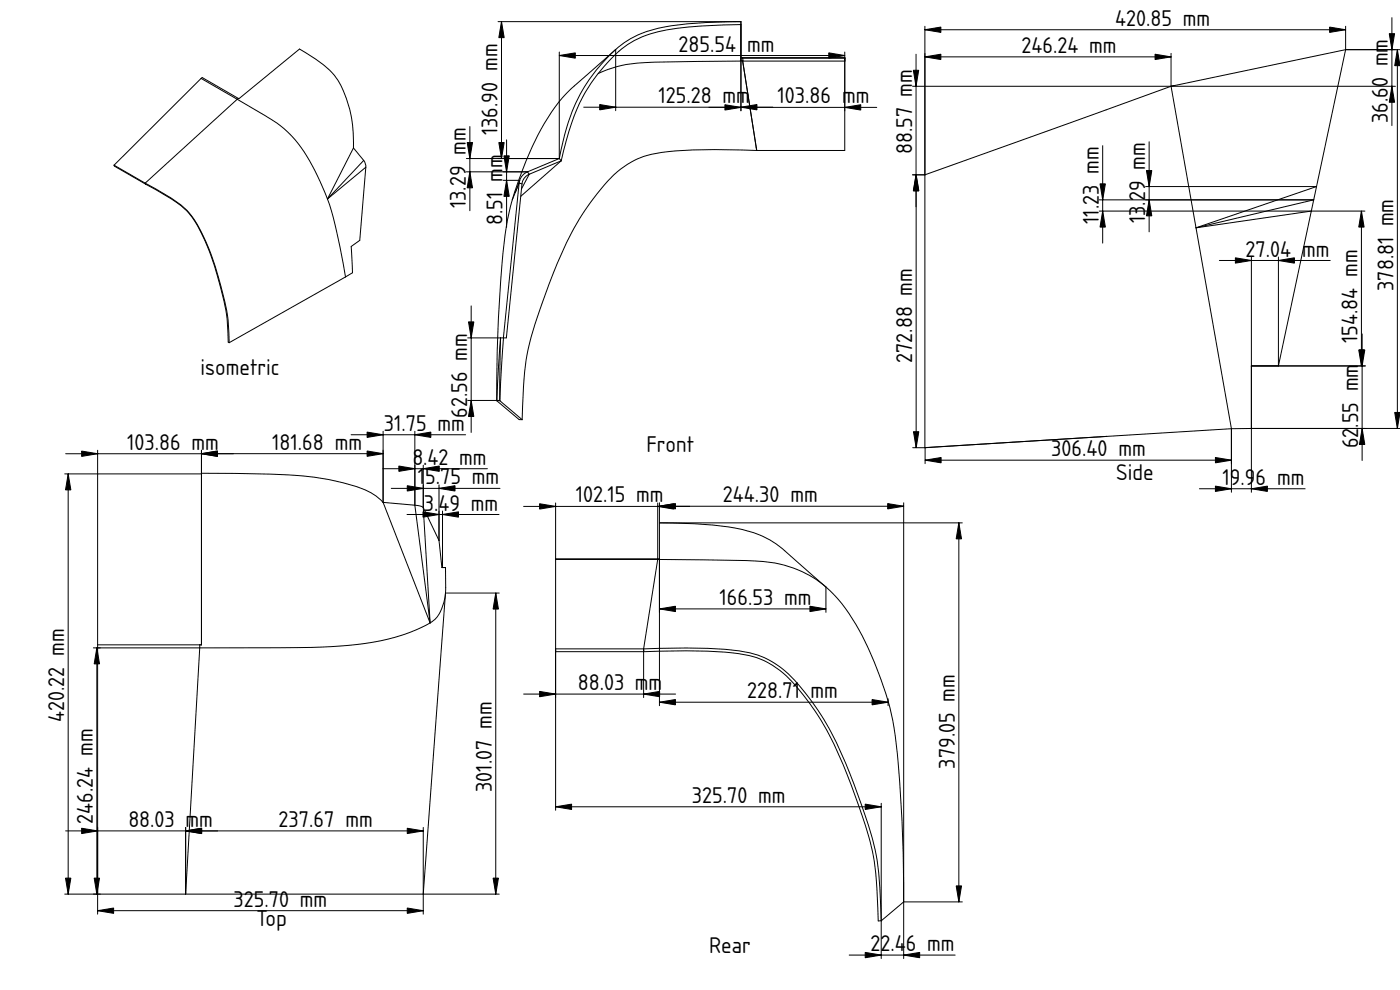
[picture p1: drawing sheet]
<svg xmlns="http://www.w3.org/2000/svg" width="420mm" height="297mm" viewBox="0 0 420 297" stroke-linecap="round" stroke-linejoin="round" font-family="sans-serif">
<path d="M81.8 205.1h.1" fill="none" stroke="#000" stroke-width=".3"/>
<g fill="#fff">
<path d="M115 150.7l9.5 .9 4.6 35.3z"/>
<path d="M60.5 142a281.2 281.2 0 0 1 34.8 1.3 54.2 54.2 0 0 1 16.5 4.8l3.2 2.6 14.1 36.2-4.6 2.2-5.2 1.9-5.5 1.4-7.1 1-13.6 .9-33.2 .1v-.9h.6z" fill-rule="evenodd"/>
<path d="M29.3 194.4h30.6l-4.2 73.9h-26.4z" fill-rule="evenodd"/>
<path d="M124.5 151.6l1.7 .3 .8 .4 2.1 34.6z" fill-rule="evenodd"/>
<path d="M29.3 193.5h30.6v.9h-30.6z" fill-rule="evenodd"/>
</g>
<g fill="none" stroke="#000" stroke-width=".3">
<path d="M29.3 135.1v139.2M60.5 135.1v58.4h-31.2M105.4 130.4h34.3M115 136.1h-95.3M115 129.4v21.3M124.5 129.4v22.2M127 139.6v12.7M19.4 142.2h41.1M20.5 142.2v126.1M60.5 142a281.2 281.2 0 0 1 34.8 1.3 54.2 54.2 0 0 1 16.5 4.8l3.2 2.6M114.9 140.6h31.4M115 150.7l14.1 36.2"/>
<path d="M115 150.7l9.5 .9M117.4 146.5h32.6M122.2 154.4h27.6M124.5 151.6l1.7 .3 .8 .4M124.5 151.6l4.6 35.3M127 152.3l2.1 34.6M127 152.3l4.8 9.9M131.8 145.5v16.7M132.8 153.3v17h-.2M131.8 162.2l.8 8.1M132.6 170.3h1.1v7.6M133.7 177.9a11.4 11.4 0 0 1-4.6 9"/>
<path d="M133.7 177.9l-6.7 90.4M133.7 177.9h16.1M148.8 177.9v90.4M28 194.4h31.9M29.1 194.4v73.9M59.9 194.4l-4.2 73.9v-20M59.9 193.5v.9M129.1 186.9l-4.6 2.2-5.2 1.9-5.5 1.4-7.1 1-13.6 .9-33.2 .1M81.8 205.1h.1M19.7 249.3h107.3M127 248.3v26M19.4 268.3h130.4"/>
<path d="M29.3 273.2h97.7"/>
</g>
<g fill="#000" stroke="#000" stroke-width=".3">
<path d="M24.5 135.3l4.8 .8-4.8 .8zM60.5 136.1l4.8-.8v1.6zM110.2 135.3l4.8 .8-4.8 .8zM110.2 129.6l4.8 .8-4.8 .8zM124.5 130.4l4.8-.8v1.6zM20.5 142.2l.8 4.8h-1.6zM119.7 139.8l4.8 .8-4.8 .8zM127 140.6l4.8-.8v1.6zM122.2 145.7l4.8 .8-4.8 .8zM131.8 146.5l4.8-.8v1.6zM127 153.6l4.8 .8-4.8 .8zM132.8 154.4l4.8-.8v1.6z"/>
<path d="M148.8 177.9l.8 4.8h-1.6zM29.1 194.4l.8 4.8h-1.6zM24.5 248.5l4.8 .8-4.8 .8zM55.7 249.3l4.8-.8v1.6zM122.2 248.5l4.8 .8-4.8 .8zM19.7 263.5h1.6l-.8 4.8zM28.3 263.5h1.6l-.8 4.8zM29.3 273.2l4.8-.8v1.6zM122.2 272.4l4.8 .8-4.8 .8zM148 263.5h1.6l-.8 4.8z"/>
</g>
<path d="M277.6 52.5l73.8-26.6 52.4-11-20.1 94.9h-8.1v18.8h-6l-92 5.7z" fill-rule="evenodd" fill="#fff"/>
<path d="M340.7 74.6h.1" fill="none" stroke="#000" stroke-width=".3"/>
<path d="M277.6 52.5l73.8-26.6 18.2 102.7-92 5.7z" fill-rule="evenodd" fill="#fff"/>
<path d="M340.7 74.6h.1" fill="none" stroke="#000" stroke-width=".3"/>
<g fill="#fff">
<path d="M358.9 68.4l36.2-12.4-.8 4z"/>
<path d="M358.9 68.4l35.4-8.4-.8 3.3z"/>
<path d="M351.4 25.9l52.4-11-8.7 41.1-36.2 12.4z" fill-rule="evenodd"/>
<path d="M358.9 68.4l34.6-5.1-9.8 46.5h-8.1v18.8h-6z" fill-rule="evenodd"/>
</g>
<g fill="none" stroke="#000" stroke-width=".3">
<path d="M274.9 16.3v45.8M277.6 8.9h126.2M277.6 7.9v44.6M277.6 17.1h73.8M351.4 16v9.9M403.8 14.9l-8.7 41.1M403.8 14.9l-52.4 11M403.8 7.9v7M403.8 14.9h16.4M417.7 5.3v32.4M419.4 14.9v113.7M273.9 25.9h144.9"/>
<path d="M351.4 25.9l7.5 42.5M351.4 25.9l-73.8 26.6M352.4 25.7h.1M273.9 52.5h3.7M274.9 52.5v81.8M277.6 52.5v81.8M329.9 60h64.4l-35.4 8.4M330.9 43.7v29.2M343.8 56h51.3M344.9 42.5v27.1M395.1 56l-36.2 12.4M395.1 56l-11.4 53.8v-32.7"/>
<path d="M329.9 63.3h79.7M340.7 74.6h.1M358.9 68.4l10.7 60.2M366 78.2h33.2M375.6 77.1v70.6M393.5 63.3l-34.6 5.1M408.6 63.3v46.5M375.6 109.8h34.2M408.8 100.2v38M273.9 134.3h3.7M277.6 134.3h.1M277.6 134.3v4.8"/>
<path d="M277.6 138.1h92M332.2 130.9l-54.6 3.4M369.6 128.6l-92 5.7M369.6 128.6v19.1M375.6 128.6h-6M375.6 128.6h44.6M360 146.6h31.7"/>
</g>
<g fill="#000" stroke="#000" stroke-width=".3">
<path d="M277.6 8.9l4.8-.8v1.6zM277.6 17.1l4.8-.8v1.6zM346.6 16.3l4.8 .8-4.8 .8zM399 8.1l4.8 .8-4.8 .8zM416.9 10.1h1.6l-.8 4.8zM419.4 14.9l.8 4.8h-1.6zM274.1 21.1h1.6l-.8 4.8zM417.7 25.9l.8 4.8h-1.6zM274.9 52.5l.8 4.8h-1.6zM330.1 55.2h1.6l-.8 4.8zM344.1 51.2h1.6l-.8 4.8zM344.9 60l.8 4.8h-1.6z"/>
<path d="M330.9 63.3l.8 4.8h-1.6zM370.8 77.4l4.8 .8-4.8 .8zM383.7 78.2l4.8-.8v1.6zM408.6 63.3l.8 4.8h-1.6zM407.8 105h1.6l-.8 4.8zM408 105h1.6l-.8 4.8zM274.1 129.5h1.6l-.8 4.8zM277.6 138.1l4.8-.8v1.6zM364.8 137.3l4.8 .8-4.8 .8zM408.8 128.6l.8 4.8h-1.6zM418.6 123.8h1.6l-.8 4.8zM364.8 145.8l4.8 .8-4.8 .8z"/>
<path d="M375.6 146.6l4.8-.8v1.6z"/>
</g>
<path d="M170.6 27.4l7-6.2a111.4 111.4 0 0 1 11.4-9.5 43.3 43.3 0 0 1 19.2-4.7l14.2-.5v10.8h31.1v27.8h-26.4v-.1v.1a151.9 151.9 0 0 0-30.1 .9 27.1 27.1 0 0 0-17.2 11.4l-1.4 1.8a91.6 91.6 0 0 0-13.7 26.3l-3.2 9a75.4 75.4 0 0 0-4.7 27.4l-.1 4h-.9l-6.7-5.7 .2-19 1.2-19.6a106.7 106.7 0 0 1 3.2-21.7l2.1-5a4.1 4.1 0 0 1 2.5-3.3l9.6-4 .2-1.1a54.3 54.3 0 0 1 11.2-25.8 31.5 31.5 0 0 1 17.6-12.1 113.4 113.4 0 0 1 25.5-2.1v.9l-11.4 .4a52.4 52.4 0 0 0-19.9 4 39.1 39.1 0 0 0-12.7 11.8 62.6 62.6 0 0 0-9.8 23.8l-.2 .8-.5-.6a57.5 57.5 0 0 1 9.6-24.6 58.6 58.6 0 0 1 7.3-8.2l-13.5 11.9a63.1 63.1 0 0 0-14.1 23.2l-3.5 10 3.5-10a65.3 65.3 0 0 1 13.4-22.5z" fill-rule="evenodd" fill="#fff"/>
<path d="M201 66.2h.1" fill="none" stroke="#000" stroke-width=".3"/>
<path d="M179.5 22.1a37.2 37.2 0 0 1 16.9-3.4l26.5-.4 4.2 26.8a151.9 151.9 0 0 0-30.1 .9 27.1 27.1 0 0 0-17.2 11.4l-1.1 1.4a88.8 88.8 0 0 0-13.6 25.6l-3.6 10.1a75.4 75.4 0 0 0-4.7 27.4l-.1 4-6.7-5.7 1.1-18.8h.9l4.3-42.5 12.1-10.7 1.8-6.8a51.9 51.9 0 0 1 9.3-19.3z" fill-rule="evenodd" fill="#fff"/>
<path d="M201 66.2h.1" fill="none" stroke="#000" stroke-width=".3"/>
<g fill="#fff">
<path d="M222.9 18.3h30.6v26.8h-26.4z" fill-rule="evenodd"/>
<path d="M184.2 16.8a27.8 27.8 0 0 1 16.9-8l8-.9 13.3-.5v10.8l.5 .1-16.9 .2a98.3 98.3 0 0 0-20.2 1.3l-3.4 1.1-2.9 1.2z" fill-rule="evenodd"/>
<path d="M156.9 52.6l1.4-1 .5 .7a3.5 3.5 0 0 0-2.1 2.9l-.9-.3-4.7 46.5h-.9l-1.1 18.8 .2-19 1.2-19.6a106.7 106.7 0 0 1 3.2-21.7l2.5-6.3z" fill-rule="evenodd"/>
<path d="M155.8 54.9l.9 .3-4.7 46.2h-.9z" fill-rule="evenodd"/>
<path d="M158.8 52.3l9.6-4.1-12.1 10.7 .2-2.2z" fill-rule="evenodd"/>
<path d="M222.9 17.5h30.6v.8h-30.5z" fill-rule="evenodd"/>
<path d="M158.3 51.6l9.6-4 .5 .6-9.6 4.1z" fill-rule="evenodd"/>
<path d="M150.2 101.4h.9l-1.1 18.7z" fill-rule="evenodd"/>
<path d="M150.2 101.4l-.2 18.7-.9 .1z" fill-rule="evenodd"/>
<path d="M222.9 17.3h30.6v.2h-30.6z" fill-rule="evenodd"/>
<path d="M149.1 120.2h.9l6.7 5.7h-.9z" fill-rule="evenodd"/>
<path d="M157.6 53.2l1.2-.9-2.3 4.4 .3-2.2z" fill-rule="evenodd"/>
<path d="M222.4 17.5h.5l4.1 26.8-4.1-26.1h-.5z" fill-rule="evenodd"/>
<path d="M222.4 17.3h.5v.2h-.5z" fill-rule="evenodd"/>
<path d="M149.1 120.2l.9-.1z" fill-rule="evenodd"/>
<path d="M226.9 44.3l.2 .8z" fill-rule="evenodd"/>
</g>
<g fill="none" stroke="#000" stroke-width=".3">
<path d="M149.5 6.5h72.9M150.5 6.5v41.1M167.9 16.7h85.6M167.9 15.6v32M184.8 14.8l-13.1 11.6a60.8 60.8 0 0 0-14.1 22.7l-3.9 10.8M184.8 14.8a51.2 51.2 0 0 0-16.3 29.8l-.6 3M184.8 14.8v18.4M222.4 6.5a109.7 109.7 0 0 0-26.3 2.3l-1.5 .5a26.2 26.2 0 0 0-9.8 5.5M222.4 7.4l-9.4 .3a60.2 60.2 0 0 0-21 3.6 37.1 37.1 0 0 0-13.7 12.3 61.8 61.8 0 0 0-9.7 23.8l-.2 .8M222.4 6.5v26.8M222.4 18.2l.5 .1M222.9 17.3h-.5"/>
<path d="M222.9 17.3h30.6M222.9 17.3v.2M222.9 17.5l.1 .8M222.9 17.5h-.5M222.9 17.5h30.6M222.9 18.3h30.6M222.9 18.3l4.2 26.8M222.9 18.3l-16.9 .2a98.3 98.3 0 0 0-20.2 1.3l-3.4 1.1-2.9 1.2M253.5 15.6v29.5h-26.4M141 38v25.2M175.2 32.2h87.9M140 47.6h27.9"/>
<path d="M140 51.6h18.3M151 54.1h5M152 42v26.2M153.7 59.9a141.7 141.7 0 0 0-3.8 30.1l-.7 14.5-.1 15.7M155.8 54.9l-4.7 46.5-1.1 18.7M155.8 54.9l-2.1 5M155.8 54.9l.9 .3M156 54.1l-.2 .8M156 54.1l-1.3 3.5M156.7 55.2l-4.7 46.2h-11.6M158.3 51.6l-1.4 1-.9 1.5M158.3 51.6l.5 .7"/>
<path d="M158.8 52.3a3.5 3.5 0 0 0-2.1 2.9M158.8 52.3l-2.3 4.4M167.9 47.6l-9.6 4M167.9 47.6l.5 .6M168.4 48.2l-12.1 10.7M168.4 48.2l-9.6 4.1M226.9 44.3h.1M227.1 45.1a151.9 151.9 0 0 0-30.1 .9 27.1 27.1 0 0 0-17.2 11.4l-1.1 1.4a88.8 88.8 0 0 0-13.6 25.6l-3.6 10.1a75.4 75.4 0 0 0-4.7 27.4l-.1 4M227.1 45v.1M201 66.2h.1M141.4 91.8v38M140.4 120.2h8.7"/>
<path d="M149.1 120.2l6.7 5.7h.9M149.1 120.2h.1M150 120.2l6.7 5.7M150 120.1l.2-18.7-1.1 18.8M150 120.2h-.9M150 120.1v.1M150 120.1l-.9 .1"/>
</g>
<g fill="#000" stroke="#000" stroke-width=".3">
<path d="M150.5 6.5l.8 4.8h-1.6zM167.9 16.7l4.8-.8v1.6zM248.7 15.9l4.8 .8-4.8 .8zM180 31.4l4.8 .8-4.8 .8zM217.6 31.4l4.8 .8-4.8 .8zM222.4 32.2l4.8-.8v1.6zM253.5 32.2l4.8-.8v1.6zM140.2 42.8h1.6l-.8 4.8zM141 51.6l.8 4.8h-1.6zM149.7 42.8h1.6l-.8 4.8zM152 54.1l.8 4.8h-1.6zM151.2 46.8h1.6l-.8 4.8z"/>
<path d="M140.6 96.6h1.6l-.8 4.8zM141.4 120.2l.8 4.8h-1.6z"/>
</g>
<path d="M166.7 167.7h31.2v-10.8h2.1a97.6 97.6 0 0 1 24.9 2.5 29.8 29.8 0 0 1 13.4 8.4l9.6 8.3-5.2-4.5a111.4 111.4 0 0 0-11.4-9.5 43.3 43.3 0 0 0-19.3-4.7l-14.1-.5v10.8h-.5v.2l18.7 .1a82.6 82.6 0 0 1 19.3 1.6 34.6 34.6 0 0 1 21.1 17.2 97.1 97.1 0 0 1 13.4 46.2l1 18.6 .3 19-6.7 5.7-.1-2.2a86.4 86.4 0 0 0-2.4-21.9l-3.1-9.8a123.4 123.4 0 0 0-13.8-29.9l-4-5.2a28.1 28.1 0 0 0-20.5-12.2 183.8 183.8 0 0 0-27.4-.4l4.2-26.8 18.7 .1a82.6 82.6 0 0 1 19.3 1.6 34.6 34.6 0 0 1 21.1 17.2 97.1 97.1 0 0 1 13.4 46.2l1 18.6 .3 19-6.7 5.7h-.9l-.2-5.2a77.7 77.7 0 0 0-5.8-29.5 116.5 116.5 0 0 0-13.6-29.2l-2.5-3.3a31.4 31.4 0 0 0-14.2-11.7 60.9 60.9 0 0 0-18.1-2.1l-42.5 .2z" fill-rule="evenodd" fill="#fff"/>
<path d="M219.3 216.6h.1" fill="none" stroke="#000" stroke-width=".3"/>
<g fill="#fff">
<path d="M166.7 167.9h30.7l-4.2 26.8h-26.5z" fill-rule="evenodd"/>
<path d="M193.2 194.7a150.2 150.2 0 0 1 30.4 .9 28.2 28.2 0 0 1 17.5 11.7l1.1 1.3a89.6 89.6 0 0 1 13.8 25.8l3.6 10.2a75.7 75.7 0 0 1 4.7 27.5l.2 4.2h-.9l-.2-4a80.7 80.7 0 0 0-6.2-31.9 110.6 110.6 0 0 0-13.7-28.6l-2-2.7a31.4 31.4 0 0 0-14.2-11.7 60.9 60.9 0 0 0-18.1-2.1l-16 .2z" fill-rule="evenodd"/>
</g>
<path d="M219.3 216.6h.1" fill="none" stroke="#000" stroke-width=".3"/>
<g fill="#fff">
<path d="M193.2 194.7v.8z"/>
<path d="M166.7 194.7h26.5v.8h-26.5z" fill-rule="evenodd"/>
<path d="M166.7 167.7h30.7v.2h-30.7z" fill-rule="evenodd"/>
</g>
<g fill="none" stroke="#000" stroke-width=".3">
<path d="M157.1 151.9h49.9M166.7 150.9v92.2M197.4 150.9v16.8M197.9 150.9v60.8M197.9 151.9h73.3M271.2 150.9v136.7M287.8 156.9v113.7M288.8 156.9h-90.9a109.7 109.7 0 0 1 26.2 2.3 29.5 29.5 0 0 1 14.2 8.6l9.6 8.3M166.7 167.9h30.7M166.7 167.7h30.7M197.4 167.9l16.8 .1a98.2 98.2 0 0 1 20.5 1.4 31.7 31.7 0 0 1 13.2 6.7M197.4 167.9l-4.2 26.8"/>
<path d="M197.4 167.7h.5M197.4 167.7v.2M247.9 176.1l.7 .7a60.8 60.8 0 0 1 14.1 22.7 87.4 87.4 0 0 1 7 31.4l1.2 19.2 .3 20.5M247.9 176.1v7.6M166.7 194.7h26.5M193.2 194.7a150.2 150.2 0 0 1 30.4 .9 28.2 28.2 0 0 1 17.5 11.7l1.1 1.3a89.6 89.6 0 0 1 13.8 25.8l3.6 10.2a75.7 75.7 0 0 1 4.7 27.5l.2 4.2M193.2 194.7v.8a151.9 151.9 0 0 1 30.1 .9 27.1 27.1 0 0 1 17.2 11.4l1 1.3a88.8 88.8 0 0 1 13.7 25.7l3.6 10.1a75.4 75.4 0 0 1 4.6 27.4l.2 4h.9M193.2 194.7v14.6M193.2 195.4v.1h-26.5M197.9 182.7h50M157.1 208.3h45.7M197.9 210.7h68.6"/>
<path d="M219.3 216.6h.1M266.5 209.6v2.1M166.7 242.1h97.8M264.5 241v46.6M271.2 270.6l-6.7 5.7M271.2 270.6h17.6M254.9 286.6h31.8"/>
</g>
<g fill="#000" stroke="#000" stroke-width=".3">
<path d="M161.9 151.1l4.8 .8-4.8 .8zM197.4 151.9l4.8-.8v1.6zM197.9 151.9l4.8-.8v1.6zM266.4 151.1l4.8 .8-4.8 .8zM287.8 156.9l.8 4.8h-1.6zM197.9 182.7l4.8-.8v1.6zM243.1 181.9l4.8 .8-4.8 .8zM161.9 207.5l4.8 .8-4.8 .8zM193.2 208.3l4.8-.8v1.6zM197.9 210.7l4.8-.8v1.6zM261.7 209.9l4.8 .8-4.8 .8zM166.7 242.1l4.8-.8v1.6z"/>
<path d="M259.7 241.3l4.8 .8-4.8 .8zM287 265.8h1.6l-.8 4.8zM259.7 285.8l4.8 .8-4.8 .8zM271.2 286.6l4.8-.8v1.6z"/>
</g>
<path d="M34.2 49.6l26.5-26.3 11 6.3 18.2-14.9 2.6 1.6a23.5 23.5 0 0 1 9.9 9.6 37.9 37.9 0 0 1 3.7 18.5l3.3 4.1 .4 1.7-1.8 21.9-2.6 1.9 .4 7.8-37 21-.3-.2a74.6 74.6 0 0 0-4.7-24.4 43.3 43.3 0 0 0-7.8-15 57.5 57.5 0 0 0-12.3-8l-9.4-5.4z" fill-rule="evenodd" fill="#fff"/>
<path d="M72.4 55.6h.1" fill="none" stroke="#000" stroke-width=".3"/>
<path d="M43.6 55l27.6-25.2 4.9 2.9a41.7 41.7 0 0 1 11.5 8.2l2.3 2.8 2.4 3.6 2.2 3.9 2.3 4.8a99.2 99.2 0 0 1 6.3 23.9l.6 3.2-34.9 19.7a75.9 75.9 0 0 0-4.8-24.5l-3.2-8a23.2 23.2 0 0 0-10.1-11.3z" fill-rule="evenodd" fill="#fff"/>
<path d="M72.4 55.6h.1" fill="none" stroke="#000" stroke-width=".3"/>
<path d="M71.2 29.8l.3-.3 .2 .1 18.2-14.9 2.6 1.6a23.5 23.5 0 0 1 9.9 9.6 37.9 37.9 0 0 1 3.7 18.5l-7.8 15.3-2.4-5.6-2.6-5.2-2.4-3.8-2.7-3.6a36 36 0 0 0-10.9-8.1z" fill-rule="evenodd" fill="#fff"/>
<path d="M72.4 55.6h.1" fill="none" stroke="#000" stroke-width=".3"/>
<g fill="#fff">
<path d="M106.1 44.4l3 3.7-10.8 11.6z"/>
<path d="M34.2 49.6l26.2-26.1 10.8 6.3-27.6 25.2z" fill-rule="evenodd"/>
<path d="M98.3 59.7l11.5-9.5-1.8 21.9-2.6 1.9 .4 7.8-2.1 1.3-2.9-14.6-1.2-4.9z" fill-rule="evenodd"/>
<path d="M109.1 48.1l.5 .8 .2 1.3-11.5 9.5z" fill-rule="evenodd"/>
<path d="M60.4 23.5l.3-.2 10.8 6.2-.3 .3z" fill-rule="evenodd"/>
<path d="M34.2 49.6l9.4 5.4 .1 .2-9.4-5.4z" fill-rule="evenodd"/>
<path d="M43.6 55l.1 .2z" fill-rule="evenodd"/>
</g>
<g fill="none" stroke="#000" stroke-width=".3">
<path d="M60.4 23.5l-26.2 26.1M60.4 23.5l10.8 6.3M60.4 23.5l.3-.2 10.8 6.2M71.2 29.8l4.9 2.9a41.7 41.7 0 0 1 11.5 8.2l2.9 3.5 2.5 4 2.7 5.2 2.6 6.1M71.2 29.8l-27.6 25.2M71.5 29.5l.2 .1 18.2-14.9 2.6 1.6a23.5 23.5 0 0 1 9.9 9.6 37.9 37.9 0 0 1 3.7 18.5M71.5 29.5l-.3 .3M34.2 49.6l9.4 5.4M34.2 49.6l.1 .2 9.4 5.4M43.6 55a50.5 50.5 0 0 1 12.7 8.3 50.3 50.3 0 0 1 8.9 18.8l.9 3.1a56.1 56.1 0 0 1 2.7 17.6M43.6 55l.1 .2M43.7 55.2h.1"/>
<path d="M43.7 55.2a48 48 0 0 1 13 8.7 57.3 57.3 0 0 1 9.2 21.2 55.7 55.7 0 0 1 2.6 17.5l.3 .2M98.3 59.7l1.3 3.9 1.2 4.9 2.9 14.6M106.1 44.4l-7.8 15.3M106.1 44.4l3 3.7M109.1 48.1l.5 .8 .2 1.3M109.1 48.1l-10.8 11.6M109.8 50.2l-1.8 21.9-2.6 1.9 .4 7.8-2.1 1.3M109.8 50.2l-11.5 9.5M103.7 83.1l-34.9 19.7"/>
</g>
<g font-size="6.4">
<text x="334.7" y="7.7">420.85 mm</text>
<text x="203.6" y="15.5">285.54</text>
<text x="224.2" y="15.5">mm</text>
<text x="306.5" y="15.9">246.24 mm</text>
<text x="197.6" y="31">125.28 mm</text>
<text x="233.4" y="31">103.86 mm</text>
<text x="149.3" y="40.6" transform="rotate(-90 149.3 40.6)">136.90 mm</text>
<text x="416.5" y="37" transform="rotate(-90 416.5 37)">36.60 mm</text>
<text x="273.7" y="46.4" transform="rotate(-90 273.7 46.4)">88.57 mm</text>
<text x="150.8" y="50.4" transform="rotate(-90 150.8 50.4)">m</text>
<text x="139.8" y="62.5" transform="rotate(-90 139.8 62.5)">13.29 mm</text>
<text x="343.7" y="61.7" transform="rotate(-90 343.7 61.7)">.29 mm</text>
<text x="150.8" y="67.6" transform="rotate(-90 150.8 67.6)">8.51 m</text>
<text x="329.7" y="67.2" transform="rotate(-90 329.7 67.2)">11.23 mm</text>
<text x="343.7" y="67" transform="rotate(-90 343.7 67)">13</text>
<text x="373.8" y="77">27.04 mm</text>
<text x="418.2" y="87.3" transform="rotate(-90 418.2 87.3)">378.81 mm</text>
<text x="407.4" y="103" transform="rotate(-90 407.4 103)">154.84 mm</text>
<text x="60.2" y="112.4">isometric</text>
<text x="273.8" y="108.9" transform="rotate(-90 273.8 108.9)">272.88 mm</text>
<text x="140.2" y="125.4" transform="rotate(-90 140.2 125.4)">62.56 mm</text>
<text x="115.2" y="129.3">31.75 mm</text>
<text x="407.6" y="128.3" transform="rotate(-90 407.6 128.3)">.</text>
<text x="407.6" y="127" transform="rotate(-90 407.6 127)">55 mm</text>
<text x="38.1" y="135">103.86 mm</text>
<text x="81.7" y="134.9">181.68 mm</text>
<text x="194" y="135.6">Front</text>
<text x="315.5" y="136.9">306.40 mm</text>
<text x="407.6" y="134.5" transform="rotate(-90 407.6 134.5)">62</text>
<text x="123.7" y="139.4">8.42 mm</text>
<text x="335" y="143.9">Side</text>
<text x="125.4" y="145.3">1</text>
<text x="127.6" y="145.3">5.75 mm</text>
<text x="366.9" y="145.5">19.9</text>
<text x="376.8" y="145.5">6 mm</text>
<text x="127.2" y="153.2">3.49 mm</text>
<text x="172.8" y="150.8">102.15 mm</text>
<text x="216.9" y="150.7">244.30 mm</text>
<text x="215.9" y="181.5">166.53 mm</text>
<text x="173.4" y="207.1">88.03 m</text>
<text x="194.6" y="207.1">m</text>
<text x="224.2" y="209.5">228.71 mm</text>
<text x="19.3" y="216.7" transform="rotate(-90 19.3 216.7)">420.22 mm</text>
<text x="286.6" y="230.6" transform="rotate(-90 286.6 230.6)">379.05 mm</text>
<text x="147.6" y="237.7" transform="rotate(-90 147.6 237.7)">301.07 mm</text>
<text x="207.6" y="240.9">325.70 mm</text>
<text x="27.9" y="247.1" transform="rotate(-90 27.9 247.1)">246.24 mm</text>
<text x="38.5" y="248.1">88.03 mm</text>
<text x="83.6" y="248.1">237.67 mm</text>
<text x="70.1" y="272.1">325.70 mm</text>
<text x="77" y="277.7">Top</text>
<text x="212.8" y="285.9">Rear</text>
<text x="261.2" y="285.4">22.4</text>
<text x="271.8" y="285.4">6 mm</text>
</g>
</svg>
